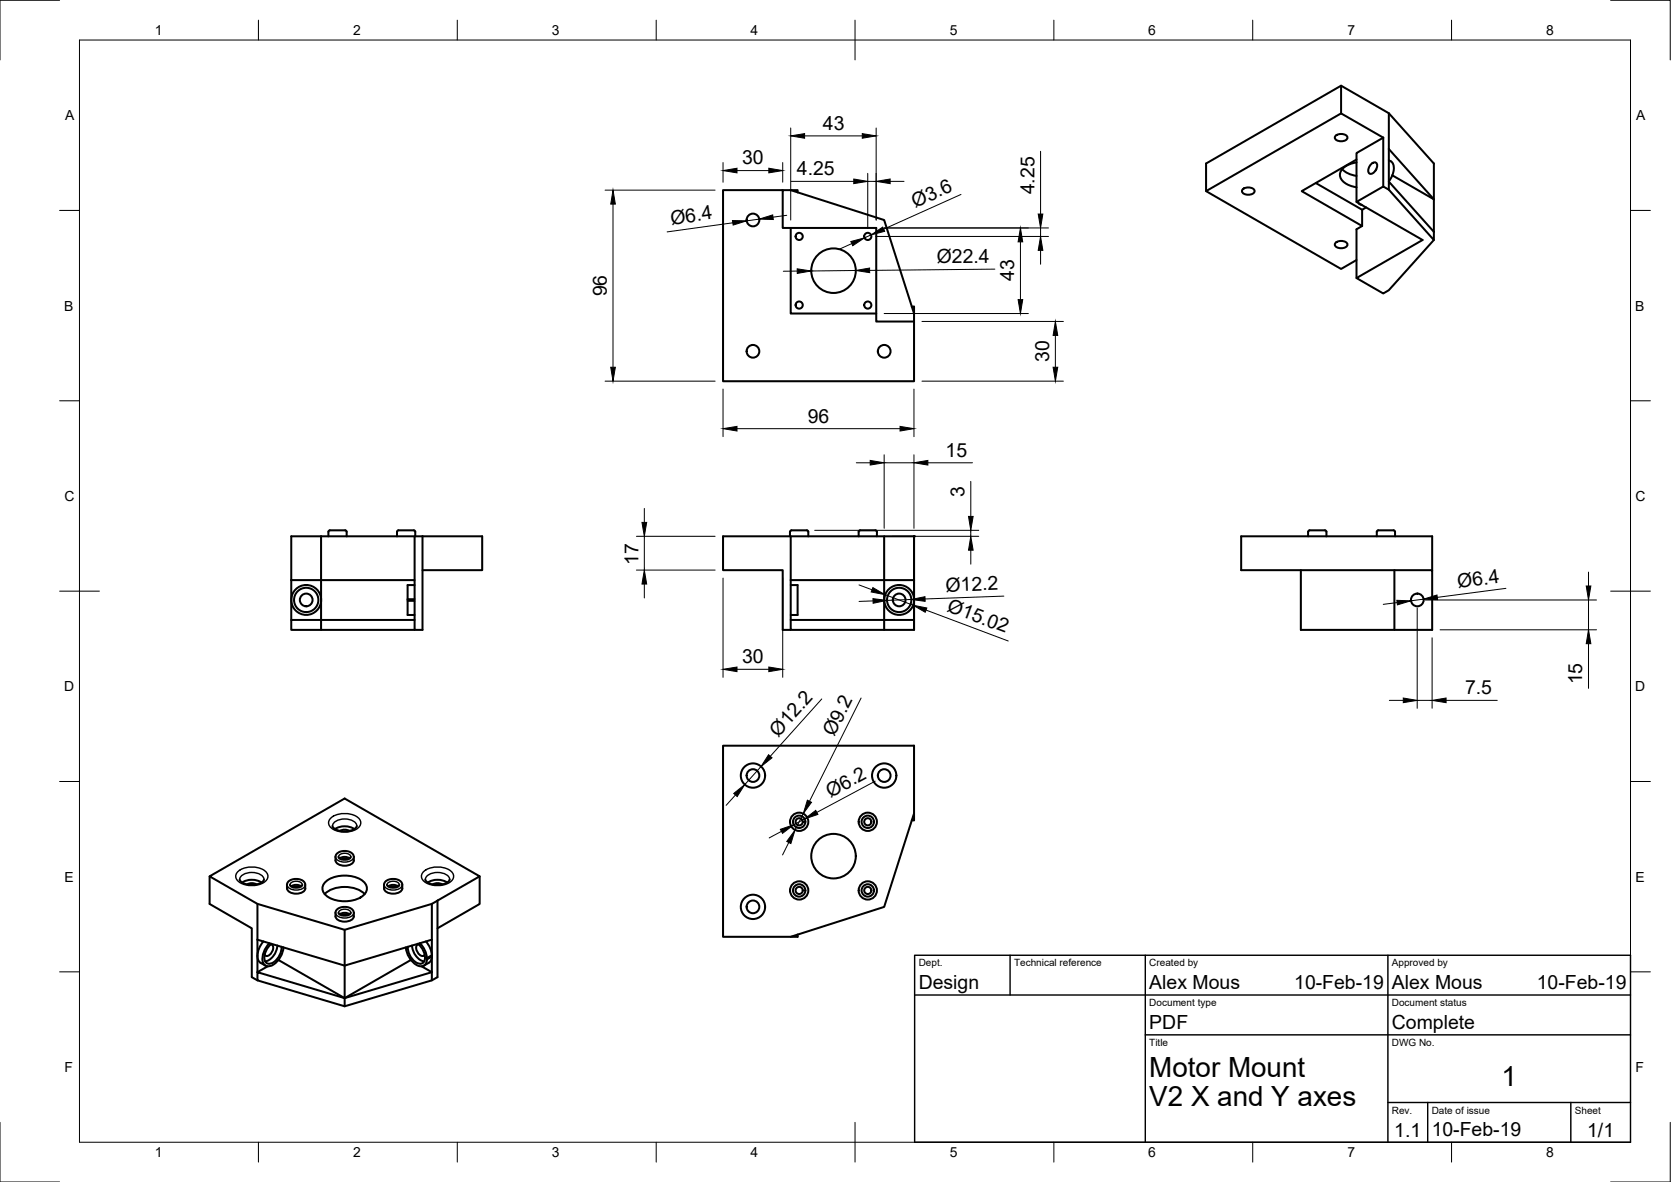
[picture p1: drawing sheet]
<svg xmlns="http://www.w3.org/2000/svg" width="420mm" height="297mm" viewBox="0 0 420 297" stroke-linecap="round" stroke-linejoin="round" font-family="sans-serif">
<!-- layer: Visible -->
<g fill="none" stroke="#000" stroke-width=".51">
<path d="M335.8 34.2a2.08 2.08 0 0 1 3 .2 1.38 1.38 0 0 1-1.8 1.1 .96 .96 0 0 1-1.1-.3 .96 .96 0 0 1-.1-1zM337.2 21.5v7M347.8 34.6l-10.6-6.1-33.9 19.5 33.9 19.6 3.9-2.3M347.8 34.6l-6.7 3.9v12.2M347.8 34.6v12.3M349.2 37.5l11.3 12.6v8.2M349.2 37.5v8.1M349.2 28.5v9M196.8 47.8h-15v48h48v-15M196.8 47.8h2l23.5 7.5 7.5 23.5v2h-9.5v-23.5h-23.5zM198.8 47.8h1.8v.6M198.8 57.3v21.5h21.5"/>
<path d="M312.4 47.6a2.08 2.08 0 0 1 3 .3 1.38 1.38 0 0 1-1.8 1 .96 .96 0 0 1-1-.2 .96 .96 0 0 1-.2-1.1zM330.9 46l11.6 6.7M337.5 42.5l1.2 1 2.4 .7M341.1 40.1l-13.8 7.9 15.2 8.8-1.4 .8v12.3M341.1 40.8a4.9 4.9 0 0 0-4.1 2.6 2.84 2.84 0 0 0 2.4 3.2l1.7 .5M341.6 51l.3 .3 .5 .2M343.5 52.1l-1 .6v4.1M344.8 41.2a.82 .82 0 0 1 1.4 0 2.08 2.08 0 0 1-1.7 2.5 1.38 1.38 0 0 1 0-2.1zM346.1 42.5l-.2 .4M349.2 47.7l-1.4-.8-6.7 3.8 16.6 9.6-16.6 9.6 6.7 3.9 1.4-.9 11.3-12.6v-2M349.2 40.3l.5 .2M349.7 40.5a3.1 3.1 0 0 1 .1 4.1l-.6 1"/>
<path d="M350.1 44.1l10.4 6v-9l-11.3-12.6-12-7-33.9 19.6v6.9M360.5 58.3l-11.3-12.7v2.1l11.3 12.6M229.3 77.1h.5v1.7M335.8 61.1a2.08 2.08 0 0 1 3 .2 1.38 1.38 0 0 1-1.8 1.1 .96 .96 0 0 1-1.1-.3 .96 .96 0 0 1-.1-1zM80.7 134.8h25.5M80.7 134.8v23.5h23.5M80.7 134.8h-7.5v11M82.6 134.8v-1.2a.95 .95 0 0 1 1.2-.3h2.1a.95 .95 0 0 1 1.3 .3v1.2M99.8 134.8v-1.2a.95 .95 0 0 1 1.2-.3h2.2a.95 .95 0 0 1 1.2 .3v1.2M104.2 134.8v11M106.2 134.8h15v8.5h-15M106.2 134.8v23.5h-2v-2.5"/>
<path d="M198.6 134.8v-1.2a.95 .95 0 0 1 1.3-.3h2.1a.97 .97 0 0 1 1.2 .3v1.2M198.8 134.8v11M215.9 134.8v-1.2a.95 .95 0 0 1 1.2-.3h2.2a.95 .95 0 0 1 1.2 .3v1.2M222.3 134.8v23.5h7.5v-2.5M229.8 134.8h-48v8.5h15v15h2M328.9 133.7v1.1M329.3 133.3h3a.97 .97 0 0 1 1.2 .3v1.2M329.3 133.3l-.4 .3M346.2 134.8v-1.2a.95 .95 0 0 1 1.2-.3h2.1a.95 .95 0 0 1 1.3 .3v1.2M73.2 145.8h31v4.8h-1.7M73.2 145.8v10M102.5 151v3.5h1.7"/>
<path d="M102.5 150.6v.4h1.7v4.8h-31v2.5h7.5M104.2 147h-1.7v3.6M198.8 145.8h31v10h-31v2.5h23.5M198.8 147h1.8v7.5h-1.8M198.8 145.8v10M222.3 150.6a3.8 3.8 0 0 1 3.8-3.6 3.8 3.8 0 0 1 3.7 3.6M222.3 151a3.8 3.8 0 0 0 3.8 3.5 3.8 3.8 0 0 0 3.7-3.5M229.8 145.8v-11v23.5M327.1 143.3v15h33v-15h-48v-8.5h48v8.5M350.6 143.3v15M181.8 187.4h48v17l-7.5 23.5-23.5 7.5h-17zM83.6 207.6l.2 .5 .7 .4 1.8 .4h1.2l1.1-.3 .7-.4 .4-.6"/>
<path d="M84.3 208.3a4.6 4.6 0 0 1 4.8 0M84.6 214.6l1.1-.6 1.5-.1 1.2 .4 .5 .9a1.7 1.7 0 0 1-1.6 2.3l-.6 .1a1.89 1.89 0 0 1-2.3-2.4zM85.1 215.3l.4 .5 .8 .3 1.4-.2 .5-.6M85.4 215.7a2.31 2.31 0 0 1 2.5 0M85.5 208.8a2.48 2.48 0 0 1 2.3 0M85.9 215.9l.8-.2 .7 .2M229.8 204.4v1.7h-.5M52.7 220.2v7l10.6 6.1v12.3l1.4 .8M52.7 220.2l34-19.5 33.9 19.5-12 6.9-21.9 6.6-22-6.6zM60.3 221l.2 .5 .6 .4 1.9 .5 1.2-.1 1.1-.3 .7-.4 .4-.6M60.9 221.8a4.6 4.6 0 0 1 4.8 0M62.1 222.2a2.48 2.48 0 0 1 2.4 0"/>
<path d="M64.7 236.1l22 6.6 21.9-6.6M64.7 236.1v8.2l2.6-1.5M64.7 227.1v9M66.2 236.6a4.8 4.8 0 0 0-1.2 4.9l1.7 1.2M67.7 237a5.1 5.1 0 0 0-1.5 5.1 1.65 1.65 0 0 0 2.6 .3l1.1-1 .8-1.2 .6-2.1M68.1 237.3a1.06 1.06 0 0 1 .4 1.8l-.5 .6a.94 .94 0 0 1-1.4 .3M68.2 237.2a4.3 4.3 0 0 0-1.5 4.4 1.61 1.61 0 0 0 2.7-.3l1.1-1.6 .3-1.8M69.7 237.6a4.4 4.4 0 0 1-3 4M72.5 221.5l1-.5 1.5-.1 1.2 .5 .6 .8a1.7 1.7 0 0 1-1.7 2.3l-.6 .1a1.89 1.89 0 0 1-2.3-2.4zM72.9 222.4l.4 .4 .9 .3 1.2-.2 .6-.5M73.2 222.7a2.31 2.31 0 0 1 2.5 0M73.7 223l.8-.3 .7 .3"/>
<path d="M81.6 224.7a7.9 7.9 0 0 1 10.1 0M82 221.5a8.2 8.2 0 0 1 9.3 0 2.31 2.31 0 0 1 .9 2.2 2.31 2.31 0 0 1-1.6 1.8 8.4 8.4 0 0 1-8.6-.5 2.17 2.17 0 0 1 0-3.5zM84.6 228.7l1.1-.7 1.5-.1 1.2 .5 .5 .8a1.7 1.7 0 0 1-1.6 2.4h-.6a1.89 1.89 0 0 1-2.3-2.4zM85.1 229.4l.4 .5 .9 .2 1.2-.1 .6-.6M85.4 229.8a2.31 2.31 0 0 1 2.5 0M85.9 230l.8-.2 .7 .2M86.7 233.7v17.1M96.8 221.6l1.1-.6 1.5-.1 1.2 .5 .5 .8a1.7 1.7 0 0 1-1.6 2.3l-.6 .1a1.89 1.89 0 0 1-2.3-2.4zM97.3 222.4l.4 .4 .9 .3 1.2-.2 .6-.5M97.6 222.7a2.31 2.31 0 0 1 2.5 0M98.1 223l.8-.3 .7 .3M102.1 238.1a5.2 5.2 0 0 0 3.7 4.7 1.52 1.52 0 0 0 1.6-1.7"/>
<path d="M103.6 237.6a4.4 4.4 0 0 0 3.1 4M105.1 237.2a4.3 4.3 0 0 1 1.6 4.4 1.61 1.61 0 0 1-2.7-.3l-1.1-1.6-.4-1.8M105.3 237.3a1.06 1.06 0 0 0-.4 1.8l.4 .6a.94 .94 0 0 0 1.5 .3M105.6 237l1.1 1.5 .5 1.2 .2 1.1M107 221l.3 .6 .7 .4 1.7 .4 1.1-.1 1.2-.3 .7-.4 .4-.6M107.1 236.6l1.1 1.7 .4 1.8M107.6 221.8a4.6 4.6 0 0 1 4.8 0M108.6 227.1v13l-1.3 .7M108.8 222.2a2.48 2.48 0 0 1 2.4 0M110 226.3v19.3l-1.4 .8M120.6 220.2v7l-10.6 6.1M200.6 234.9v.5h-1.8"/>
<path d="M70 241.3l16.7 9.5M70 241.2v.1M70 241.3h-.1M103.3 241.3l-16.6 9.5M103.3 241.3h.1M103.3 241.2v.1M106 242.9l2.6 1.4M107.3 240.8v.3l1.3-.7v3.9M108.6 244.3v2.1l-21.9 6.5v-2.1M108.6 244.3l-21.9 6.5-22-6.5v2.1l22 6.5M108.6 240.4l-.2 .8a2.75 2.75 0 0 1-1.8 1.5"/>
<circle cx="189.3" cy="55.3" r="1.6"/>
<circle cx="200.9" cy="59.4" r=".9"/>
<circle cx="218.2" cy="59.4" r=".9"/>
<circle cx="200.9" cy="76.7" r=".9"/>
<circle cx="209.6" cy="68" r="5.6"/>
<circle cx="218.2" cy="76.7" r=".9"/>
<circle cx="189.3" cy="88.3" r="1.6"/>
<circle cx="222.3" cy="88.3" r="1.6"/>
<circle cx="77" cy="150.8" r="3.8"/>
<circle cx="77" cy="150.8" r="1.6"/>
<circle cx="77" cy="150.8" r="3.1"/>
<circle cx="226.1" cy="150.8" r="1.6"/>
<circle cx="226.1" cy="150.8" r="3.1"/>
<circle cx="356.4" cy="150.8" r="1.6"/>
<circle cx="189.3" cy="194.9" r="3.1"/>
<circle cx="189.3" cy="194.9" r="1.6"/>
<circle cx="222.3" cy="194.9" r="3.1"/>
<circle cx="222.3" cy="194.9" r="1.6"/>
<circle cx="200.9" cy="206.5" r="1.56"/>
<circle cx="200.9" cy="206.5" r=".9"/>
<circle cx="200.9" cy="206.5" r="2.3"/>
<circle cx="209.6" cy="215.2" r="5.6"/>
<circle cx="218.2" cy="206.5" r="1.56"/>
<circle cx="218.2" cy="206.5" r=".9"/>
<circle cx="218.2" cy="206.5" r="2.3"/>
<circle cx="189.3" cy="227.9" r="3.1"/>
<circle cx="189.3" cy="227.9" r="1.6"/>
<circle cx="200.9" cy="223.8" r="1.56"/>
<circle cx="200.9" cy="223.8" r=".9"/>
<circle cx="200.9" cy="223.8" r="2.3"/>
<circle cx="218.2" cy="223.8" r="1.56"/>
<circle cx="218.2" cy="223.8" r=".9"/>
<circle cx="218.2" cy="223.8" r="2.3"/>
</g>
<circle cx="229.8" cy="134.8" r=".25" fill="#000"/>
<!-- layer: Visible Narrow -->
<g fill="none" stroke="#000" stroke-width=".36">
<path d="M59.9 219a5.7 5.7 0 0 1 7.3 .5 1.96 1.96 0 0 1-1.6 2.7 5.6 5.6 0 0 1-6.1-1.2 1.53 1.53 0 0 1 .4-2zM83.2 205.5a5.7 5.7 0 0 1 7.3 .5 1.96 1.96 0 0 1-1.6 2.7 5.6 5.6 0 0 1-6.1-1.2 1.53 1.53 0 0 1 .4-2zM83.6 207.6a3 3 0 0 1 3.8-1.7 2.34 2.34 0 0 1 2.3 1.7M84.4 215.3a2.57 2.57 0 0 0 3.4 1.2 1.41 1.41 0 0 0 1.2-1.2M85.1 215.3a1.8 1.8 0 0 1 3.1 0M106.6 219a5.7 5.7 0 0 1 7.2 .5 1.96 1.96 0 0 1-1.6 2.7 5.6 5.6 0 0 1-6-1.2 1.53 1.53 0 0 1 .4-2zM60.3 221a3 3 0 0 1 3.7-1.7 2.34 2.34 0 0 1 2.4 1.7M72.2 222.4a2.57 2.57 0 0 0 3.4 1.1 1.41 1.41 0 0 0 1.2-1.1M72.9 222.4a1.8 1.8 0 0 1 3.1 0M84.4 229.4a2.57 2.57 0 0 0 3.4 1.1 1.41 1.41 0 0 0 1.2-1.1M85.1 229.4a1.8 1.8 0 0 1 3.1 0M96.6 222.4a2.57 2.57 0 0 0 3.4 1.1 1.41 1.41 0 0 0 1.2-1.1"/>
<path d="M97.3 222.4a1.8 1.8 0 0 1 3.1 0M107 221a3 3 0 0 1 3.7-1.7 2.34 2.34 0 0 1 2.4 1.7M108.6 240.1v.3"/>
</g>
<!-- layer: Border -->
<g fill="none" stroke="#000" stroke-width=".25">
<path d="M15 .1h-15v15M20 10.1h390v276.9h-390zM65 5.1v5M115 5.1v5M165 5.1v5M215 5.1v10M265 5.1v5M315 5.1v5M365 5.1v5M405 .1h15v15M15 52.9h5M410 52.9h5"/>
<path d="M15 100.7h5M410 100.7h5M15 148.6h10M405 148.6h10M15 196.4h5M410 196.4h5M15 244.2h5M410 244.2h5M0 282.1v14.9h15M65 287v5M115 287v5M165 287v5"/>
<path d="M215 282.1v9.9M265 287v5M315 287v5M365 287v5M420 282.1v14.9h-15"/>
</g>
<!-- layer: TitleBlock -->
<path d="M230 240.1h180v46.9h-180zM230 250h180M254 240.1v9.9M288 240.1v46.9M349 240.1v46.9M288 260.1h122M349 277.1h61M359 277.1v9.9M395 277.1v9.9" fill="none" stroke="#000" stroke-width=".36"/>
<!-- layer: Dimensions -->
<g fill="none" stroke="#000" stroke-width=".25">
<path d="M198.8 32.2v23.1M202.3 34.1h14.5M220.3 32.2v23.1M261.6 38v15.8M152.1 47.8h27.7M154.1 51.3v41M181.8 40.9v4.9M184.3 56l-16.6 2.3M185.3 42.9h8M190.9 55.1l-3.2 .4M196.8 40.9v4.9M197.8 54.1l-3.4 .5"/>
<path d="M198.9 45.6h15.8M218.2 43.6v13.8M218.2 45.6h2.1M219 59l-1.6 .8M220.2 59.4h43.4M222.3 57.3h41.3M223.8 45.6h3.5M241.6 48.9l-19.4 8.7M261.6 57.3v2.1M200.4 68.1l-3.4 .1M214.2 61.2l-3.2 1.5M215.2 68l-11.2 .1"/>
<path d="M222.3 78.8h36.3M250.1 67.6l-31.4 .4M256.6 60.8v14.5M261.6 62.9v3.5M152.1 95.8h27.7M181.8 97.8v11.9M229.8 97.8v11.9M231.8 80.8h35.6M231.8 95.8h35.6M265.4 84.3v8M185.3 107.7h41M215.3 116.3h3.5"/>
<path d="M222.3 114.3v18.5M222.3 116.3h7.5M229.8 114.3v18.5M233.3 116.3h11.2M160 134.8h19.8M162 127.8v3.5M162 134.8v8.5M204.9 133.3h41.2M224.3 134.8h21.8M244.1 121v8.8M244.1 133.3v1.5M244.1 138.3v3.5"/>
<path d="M160 143.3h19.8M162 146.8v3.5M181.8 145.3v24.9M196.8 145.3v24.9M216 147l3.3 1.2M219.5 151l-3.5 .1M222.5 149.4l7.1 2.7M229.1 150.7l-6.1 .2M229.4 152.5l-1 1.2M232.9 153.3l20.6 7.8M252.4 149.8l-19.8 .7M351.3 151.4l-3.5 .5"/>
<path d="M356.3 152.8v25.2M357.9 150.6l-3.1 .4M358.4 150.8h43M362.1 158.3h39.3M378.7 147.9l-17.3 2.2M399.4 143.8v3.5M399.4 150.8v7.5M185.3 168.2h8M206.6 175.6l-12.9 14.4M216.5 175.4l-13 26M349.3 176h3.5M356.3 176h3.8"/>
<path d="M360.1 160.3v17.7M363.6 176h12.9M399.4 161.8v11.2M184.9 199.8l-2.3 2.6M191.3 192.6l-4 4.6M220.1 196.3l-14.7 7.9M196.5 208.9l-3.1 1.7M198.3 211.7l-1.5 3.1M202 204.5l-2.1 4.1M202.3 205.8l-2.7 1.5"/>
</g>
<g fill="#000" stroke="#000" stroke-width=".25">
<path d="M198.8 34.1l3.5-.5v1.1zM216.8 33.6l3.5 .5-3.5 .6zM154.1 47.8l.6 3.5h-1.1zM184.2 55.4l3.5 .1-3.4 1.1zM181.8 42.9l3.5-.6v1.1zM193.3 42.3l3.5 .6-3.5 .5zM190.9 55.1l3.4-1.1 .1 1.2zM214.7 45l3.5 .6-3.5 .6zM219 59l3-1.9 .4 1zM220.3 45.6l3.5-.6v1.2zM261 53.8h1.2l-.6 3.5zM200.4 67.5l3.6 .6-3.5 .6z"/>
<path d="M213.9 60.7l3.5-.9-3 2zM215.2 68l3.5-.6v1.1zM256.6 57.3l.6 3.5h-1.2zM256 75.3h1.2l-.6 3.5zM261.6 59.4l.6 3.5h-1.2zM153.6 92.3h1.1l-.6 3.5zM265.4 80.8l.6 3.5h-1.2zM264.8 92.3h1.2l-.6 3.5zM181.8 107.7l3.5-.5v1.1zM218.8 115.7l3.5 .6-3.5 .6zM226.3 107.2l3.5 .5-3.5 .6zM229.8 116.3l3.5-.6v1.2z"/>
<path d="M161.4 131.3h1.2l-.6 3.5zM244.1 134.8l.6 3.5h-1.2zM243.5 129.8h1.2l-.6 3.5zM162 143.3l.6 3.5h-1.2zM219.5 147.7l3 1.7-3.4-.6zM219.5 150.4l3.5 .5-3.5 .7zM229.1 150.7l3.5-.7v1.1zM229.6 152.1l3.4 .7-.4 1.1zM351.2 150.9l3.6 .1-3.4 1zM357.9 150.6l3.4-1.1 .2 1.2zM398.8 147.3h1.2l-.6 3.5zM181.8 168.2l3.5-.6v1.2z"/>
<path d="M193.3 167.6l3.5 .6-3.5 .6zM352.8 175.4l3.5 .6-3.5 .6zM360.1 176l3.5-.6v1.2zM399.4 158.3l.6 3.5h-1.2zM184.5 199.4l2.8-2.2-1.9 3zM193.3 189.7l.8 .7-2.8 2.2zM196.2 208.4l3.4-1.1-2.8 2.1zM199.9 208.6l-1 3.4-1.1-.5zM203 201.1l1 .5-2 2.9zM202.3 205.8l2.8-2.1 .6 1z"/>
</g>
<g font-size="7">
<text x="289" y="270.6">Motor Mount</text>
<text x="377.5" y="273">1</text>
<text x="289" y="278.1">V2 X and Y axes</text>
</g>
<g font-size="4.9">
<text x="206.9" y="32.6">43</text>
<text x="186.6" y="41.3">30</text>
<text x="200.4" y="44">4.25</text>
<text x="230.1" y="52.2" transform="rotate(-24 230.1 52.2)">Ø3.6</text>
<text x="260.1" y="48.9" transform="rotate(-90 260.1 48.9)">4.25</text>
<text x="168.8" y="56.5" transform="rotate(-8 168.8 56.5)">Ø6.4</text>
<text x="235.5" y="66.1" transform="rotate(-1 235.5 66.1)">Ø22.4</text>
<text x="255" y="70.7" transform="rotate(-90 255 70.7)">43</text>
<text x="152.6" y="74.5" transform="rotate(-90 152.6 74.5)">96</text>
<text x="263.8" y="91" transform="rotate(-90 263.8 91)">30</text>
<text x="203.1" y="106.2">96</text>
<text x="237.8" y="114.7">15</text>
<text x="242.5" y="125" transform="rotate(-90 242.5 125)">3</text>
<text x="160.5" y="141.9" transform="rotate(-90 160.5 141.9)">17</text>
<text x="237.8" y="148.7" transform="rotate(-2 237.8 148.7)">Ø12.2</text>
<text x="366.7" y="147.8" transform="rotate(-7 366.7 147.8)">Ø6.4</text>
<text x="237.9" y="153.5" transform="rotate(21 237.9 153.5)">Ø15.02</text>
<text x="186.6" y="166.6">30</text>
<text x="397.8" y="172" transform="rotate(-90 397.8 172)">15</text>
<text x="368.4" y="174.4">7.5</text>
<text x="195.7" y="185.4" transform="rotate(-48 195.7 185.4)">Ø12.2</text>
<text x="209.8" y="185.3" transform="rotate(-63 209.8 185.3)">Ø9.2</text>
<text x="208.9" y="200.5" transform="rotate(-28 208.9 200.5)">Ø6.2</text>
<text x="231" y="248.5">Design</text>
<text x="289" y="248.5">Alex Mous</text>
<text x="325.4" y="248.5">10-Feb-19</text>
<text x="350" y="248.5">Alex Mous</text>
<text x="386.4" y="248.5">10-Feb-19</text>
<text x="289" y="258.6">PDF</text>
<text x="350" y="258.6">Complete</text>
<text x="350.6" y="285.7">1.1</text>
<text x="360" y="285.5">10-Feb-19</text>
<text x="399.1" y="285.7">1/1</text>
</g>
<g font-size="3.5">
<text x="39" y="8.8">1</text>
<text x="88.8" y="8.8">2</text>
<text x="138.8" y="8.8">3</text>
<text x="188.7" y="8.8">4</text>
<text x="238.8" y="8.8">5</text>
<text x="288.7" y="8.8">6</text>
<text x="338.8" y="8.8">7</text>
<text x="388.8" y="8.8">8</text>
<text x="16.4" y="30.2">A</text>
<text x="411.4" y="30.2">A</text>
<text x="16.2" y="78">B</text>
<text x="411.2" y="78">B</text>
<text x="16.2" y="125.9">C</text>
<text x="411.2" y="125.9">C</text>
<text x="16.2" y="173.7">D</text>
<text x="411.2" y="173.7">D</text>
<text x="16.2" y="221.6">E</text>
<text x="411.2" y="221.6">E</text>
<text x="16.2" y="269.4">F</text>
<text x="411.2" y="269.4">F</text>
<text x="39" y="290.8">1</text>
<text x="88.8" y="290.8">2</text>
<text x="138.8" y="290.8">3</text>
<text x="188.7" y="290.8">4</text>
<text x="238.8" y="290.8">5</text>
<text x="288.7" y="290.8">6</text>
<text x="338.8" y="290.8">7</text>
<text x="388.8" y="290.8">8</text>
</g>
<g font-size="2.5">
<text x="231" y="242.9">Dept.</text>
<text x="255" y="242.9">Technical reference</text>
<text x="289" y="242.9">Created by</text>
<text x="350" y="242.9">Approved by</text>
<text x="289" y="252.8">Document type</text>
<text x="350" y="252.8">Document status</text>
<text x="289" y="262.9">Title</text>
<text x="350" y="262.9">DWG No.</text>
<text x="350" y="279.9">Rev.</text>
<text x="360" y="279.9">Date of issue</text>
<text x="396" y="279.9">Sheet</text>
</g>
</svg>
